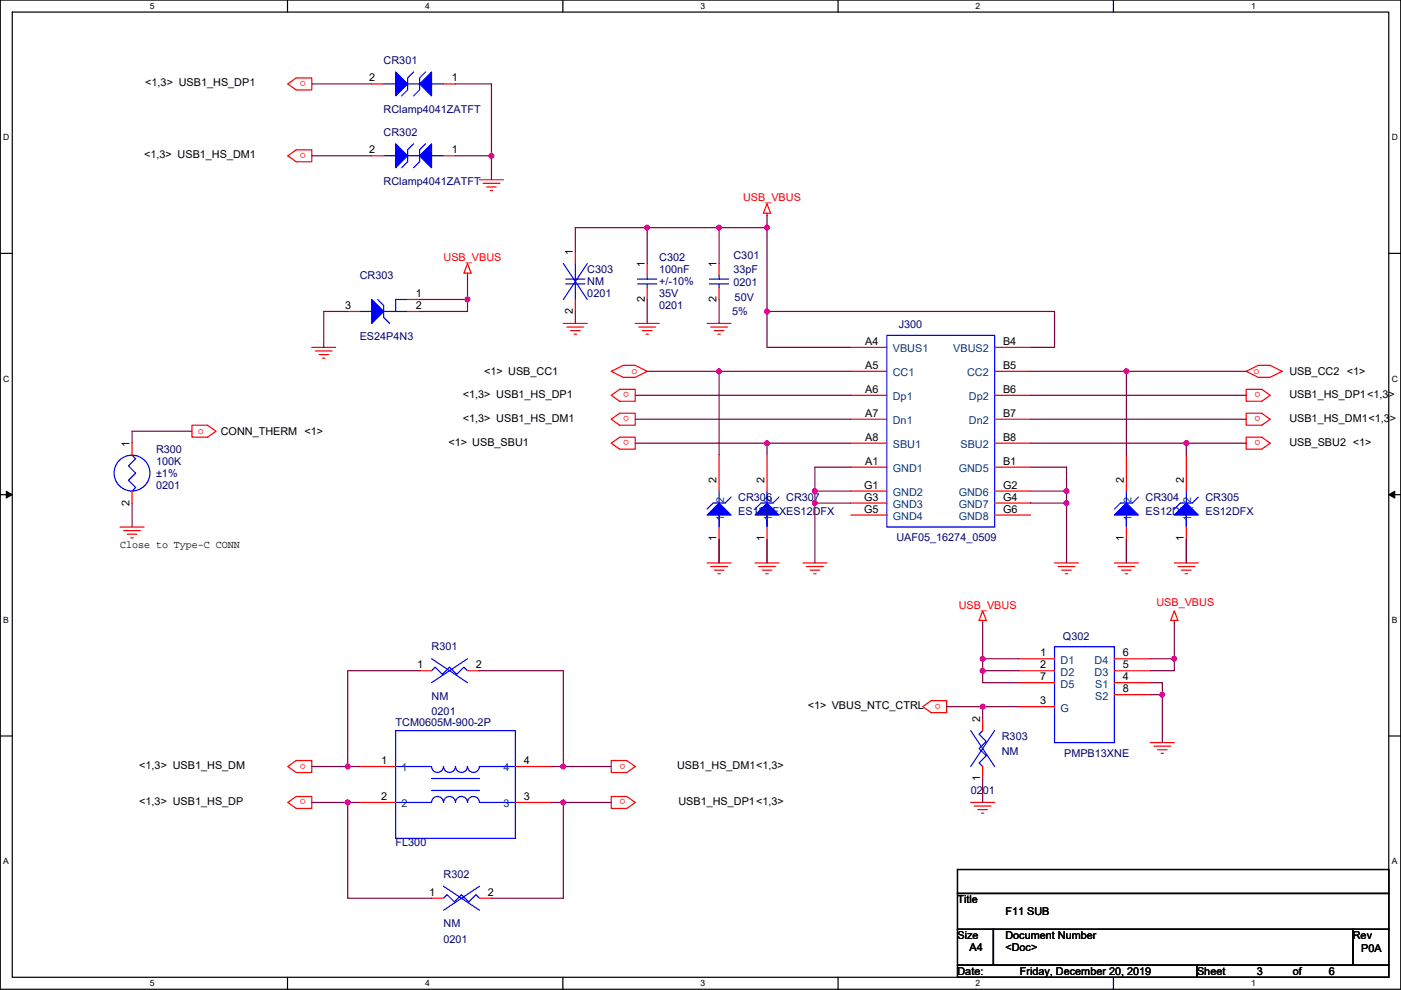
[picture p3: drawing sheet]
<svg xmlns="http://www.w3.org/2000/svg" width="297mm" height="210mm" viewBox="0 0 297 210" stroke-linecap="round" stroke-linejoin="round" font-family="sans-serif">
<path d="M.1 0h296.9v209.8h-296.9zM2.6 2.6h291.8v204.7h-291.8z" fill="none" stroke="#000" stroke-width=".25"/>
<g fill="#fff">
<path d="M31.8 .3h1v2h-1z"/>
<path d="M31.8 207.5h1v2.1h-1z"/>
</g>
<path d="M61 0v2.6M61 207.3v2.5" fill="none" stroke="#000" stroke-width=".25"/>
<g fill="#fff">
<path d="M90.1 .3h1v2h-1z"/>
<path d="M90.1 207.5h1v2.1h-1z"/>
</g>
<path d="M119.3 0v2.6M119.3 207.3v2.5" fill="none" stroke="#000" stroke-width=".25"/>
<g fill="#fff">
<path d="M148.5 .3h1v2h-1z"/>
<path d="M148.5 207.5h1v2.1h-1z"/>
</g>
<path d="M177.7 0v2.6M177.7 207.3v2.5" fill="none" stroke="#000" stroke-width=".25"/>
<g fill="#fff">
<path d="M206.9 .3h1v2h-1z"/>
<path d="M206.9 207.5h1v2.1h-1z"/>
</g>
<path d="M236.1 0v2.6M236.1 207.3v2.5" fill="none" stroke="#000" stroke-width=".25"/>
<g fill="#fff">
<path d="M265.2 .3h1v2h-1z"/>
<path d="M265.2 207.5h1v2.1h-1z"/>
<path d="M.7 28.2h1.3v2h-1.3z"/>
<path d="M295.1 28.2h1.3v2h-1.3z"/>
<path d="M.7 79.3h1.3v2.1h-1.3z"/>
<path d="M295.1 79.3h1.3v2.1h-1.3z"/>
</g>
<path d="M.1 53.7h2.5M294.4 53.7h2.6" fill="none" stroke="#000" stroke-width=".25"/>
<g fill="#fff">
<path d="M.7 130.5h1.2v2h-1.2z"/>
<path d="M295.1 130.5h1.2v2h-1.2z"/>
</g>
<path d="M.1 104.9h2.5M294.4 104.9h2.6" fill="none" stroke="#000" stroke-width=".25"/>
<path d="M1.3 104.2l1.3 .7-1.3 .7zM294.4 104.9l1.3-.7v1.4z" fill="#000" stroke="#000" stroke-width=".21"/>
<g fill="#fff">
<path d="M.7 181.7h1.2v2h-1.2z"/>
<path d="M295.1 181.7h1.2v2h-1.2z"/>
</g>
<path d="M.1 156.1h2.5M294.4 156.1h2.6M203 184.4h91.4v5.1h-91.4zM203 189.5h91.4v7.6h-91.4zM203 197.1h7.6v7.6h-7.6zM210.6 197.1h76.2v7.6h-76.2zM286.8 197.1h7.6v7.6h-7.6zM203 204.7h50.8v2.6h-50.8zM253.8 204.7h40.6v2.6h-40.6z" fill="none" stroke="#000" stroke-width=".25"/>
<g fill="none" stroke="#f00" stroke-width=".25">
<path d="M61 17.8l1.8-1.3h3.3v2.6h-3.3zM78.8 17.8h2.5M94 17.8h2.6M61 33l1.8-1.2h3.3v2.5h-3.3zM78.8 33h2.5M94 33h2.6M101.7 38.1h5M102.4 38.9h3.6M103.2 39.6h2M99.1 55.9l.8 2h-1.5zM99.1 57.9v.5M103.9 40.4h.6"/>
<path d="M122 53.4v2.5M137.2 55.9v2.5M152.5 55.9v2.5M162.6 43.2l.8 2h-1.5zM162.6 45.2v.5M66.1 73.7h5.1M66.9 74.4h3.5M67.6 75.2h2.1M68.4 76h.5M73.7 66.1h2.6M86.4 66.1h2.6M86.4 63.5h2.6"/>
<path d="M119.4 68.6h5.1M120.2 69.4h3.6M121 70.1h2M121.7 70.9h.5M122 63.5v2.6M129.6 78.8l2.5-1.3h2.6l2.5 1.3-2.5 1.2h-2.6zM134.7 68.6h5.1M135.4 69.4h3.6M136.2 70.1h2M137 70.9h.5M137.2 61v2.5M149.9 68.6h5.1"/>
<path d="M150.7 69.4h3.5M151.4 70.1h2.1M152.2 70.9h.5M152.5 61v2.5M180.4 73.7h7.6M180.4 78.8h7.6M210.9 73.7h7.6M210.9 78.8h7.6M264.2 78.8l2.6-1.3h2.5l2.5 1.3-2.5 1.2h-2.5zM28 94v2.5M40.7 90.2h3.3l1.8 1.3-1.8 1.2h-3.3zM129.6 83.8l1.8-1.2h3.3v2.5h-3.3z"/>
<path d="M129.6 88.9l1.8-1.2h3.3v2.5h-3.3zM129.6 94l1.8-1.3h3.3v2.6h-3.3zM152.5 96.5v7.7M162.6 96.5v7.7M180.4 99.1h7.6M180.4 83.8h7.6M180.4 88.9h7.6M180.4 94h7.6M210.9 99.1h7.6M210.9 83.8h7.6M210.9 88.9h7.6M210.9 94h7.6"/>
<path d="M238.8 96.5v7.7M251.5 96.5v7.7M264.2 82.6h3.3l1.8 1.2-1.8 1.3h-3.3zM264.2 87.7h3.3l1.8 1.2-1.8 1.3h-3.3zM264.2 92.7h3.3l1.8 1.3-1.8 1.3h-3.3zM25.5 111.8h5M26.2 112.5h3.6M27 113.3h2M27.7 114.1h.6M28 104.2v2.5M149.9 119.4h5.1M152.5 111.8v7.6"/>
<path d="M160.1 119.4h5.1M162.6 111.8v7.6M170.2 119.4h5.1M180.4 104.2h7.6M180.4 106.7h7.6M180.4 109.2h7.6M210.9 104.2h7.6M210.9 106.7h7.6M210.9 109.2h7.6M223.6 119.4h5.1M236.3 119.4h5.1M238.8 111.8v7.6"/>
<path d="M249 119.4h5.1M251.5 111.8v7.6M150.7 120.2h3.5M151.4 120.9h2.1M152.2 121.7h.5M160.8 120.2h3.6M161.6 120.9h2M162.4 121.7h.5M171 120.2h3.6M171.8 120.9h2M172.5 121.7h.5M208.3 131.6v.5"/>
<path d="M208.3 129.6l.8 2h-1.5zM216 139.7h7.6M224.3 120.2h3.6M225.1 120.9h2M225.9 121.7h.5M236.3 139.7h7.6M237 120.2h3.6M237.8 120.9h2M238.6 121.7h.5M249 129.6l.7 2h-1.5zM249 131.6v.5M249.7 120.2h3.6"/>
<path d="M250.5 120.9h2M251.3 121.7h.5M89 142.3h2.5M99.1 142.3h2.6M195.6 149.9l1.8-1.3h3.3v2.6h-3.3zM208.3 152.4v2.6M216 142.3h7.6M216 149.9h7.6M216 144.8h7.6M236.3 144.8h7.6M236.3 142.3h7.6M236.3 147.3h7.6"/>
<path d="M243.9 157.5h5.1M244.7 158.3h3.5M245.4 159h2.1M246.2 159.8h.5M61 162.6l1.8-1.3h3.3v2.6h-3.3zM61 170.2l1.8-1.3h3.3v2.6h-3.3zM76.3 162.6h7.6M76.3 170.2h7.6M109.3 170.2h7.6M109.3 162.6h7.6M129.6 161.3h3.3l1.8 1.3-1.8 1.3h-3.3zM129.6 168.9h3.3l1.8 1.3-1.8 1.3h-3.3z"/>
<path d="M205.8 170.2h5.1M206.6 171h3.5M207.3 171.7h2.1M208.1 172.5h.5M208.3 162.6v2.5M91.5 190.5h2.5M101.7 190.5h2.5"/>
</g>
<g fill="#00f" stroke="#00f" stroke-width=".25">
<path d="M160.1 109.2l2.5-2.5 2.6 2.5z" fill-rule="evenodd"/>
<path d="M238.8 106.7l2.6 2.5h-5.1z" fill-rule="evenodd"/>
<path d="M91.5 15.3v5l-2.5-2.5z" fill-rule="evenodd"/>
<path d="M83.9 15.3l2.5 2.5-2.5 2.5z" fill-rule="evenodd"/>
<path d="M249 109.2l2.5-2.5 2.6 2.5z" fill-rule="evenodd"/>
<path d="M91.5 30.5v5.1l-2.5-2.6z" fill-rule="evenodd"/>
<path d="M83.9 30.5l2.5 2.5-2.5 2.6z" fill-rule="evenodd"/>
<path d="M78.8 63.5l2.5 2.6-2.5 2.5z" fill-rule="evenodd"/>
<path d="M152.5 106.7l2.5 2.5h-5.1z" fill-rule="evenodd"/>
</g>
<g fill="none" stroke="#00f" stroke-width=".25">
<path d="M81.3 17.8h2.6M86.4 17.8h2.6M87.7 15.3l-1.3 1.2v2.6l-1.2 1.2M90.2 15.3l-1.2 1.2v2.6l-1.3 1.2M91.5 17.8h2.5M81.3 33h2.6M86.4 33h2.6M87.7 30.5l-1.3 1.3v2.5l-1.2 1.3M90.2 30.5l-1.2 1.3v2.5l-1.3 1.3M91.5 33h2.5M119.4 55.9l5.1 7.6M119.9 59.2h4.1"/>
<path d="M122 55.9v3.3M124.5 55.9l-5.1 7.6M135.2 59.2h4.1M137.2 58.4v.8M150.4 59.2h4.1M152.5 58.4v.8M76.3 66.1h2.5M80.1 63.5l1.2 1.3v2.5l1.3 1.3M81.3 66.1h2.6M83.9 66.1h2.5M86.4 63.5h-2.5v2.6M119.9 60.2h4.1"/>
<path d="M122 60.2v3.3M135.2 60.2h4.1M137.2 60.2v.8M150.4 60.2h4.1M152.5 60.2v.8M188 71.1h22.9v40.7h-22.9zM28 96.5l.8 .8-1.6 1.5 1.6 1.6-1.6 1.5 1.6 1.5-.8 .8M152.5 104.2v2.5M152.5 109.2v2.6M155 105.4l-1.3 1.3h-2.5l-1.3 1.3M162.6 104.2v2.5M162.6 109.2v2.6"/>
<path d="M165.2 105.4l-1.3 1.3h-2.5l-1.3 1.3M238.8 104.2v2.5M238.8 109.2v2.6M241.4 105.4l-1.3 1.3h-2.6l-1.2 1.3M251.5 104.2v2.5M251.5 109.2v2.6M254.1 105.4l-1.3 1.3h-2.6l-1.2 1.3M91.5 139.7l7.6 5.1M99.1 139.7l-7.6 5.1M223.6 137.2h12.7v20.3h-12.7zM83.9 155h25.4v22.8h-25.4zM91.5 142.3l.8-.8 1.5 1.5 1.5-1.5 1.5 1.5 1.6-1.5 .7 .8"/>
<path d="M205.8 155l5.1 7.6M208.3 155l-.7 .7 1.5 1.5-1.5 1.6 1.5 1.5-1.5 1.5 .7 .8M210.9 155l-5.1 7.6M83.9 170.2h7.6a1.27 1.27 0 0 1 1.3-1.3 1.27 1.27 0 0 1 1.2 1.3 1.26 1.26 0 0 1 1.3-1.3 1.26 1.26 0 0 1 1.3 1.3 1.27 1.27 0 0 1 1.2-1.3 1.27 1.27 0 0 1 1.3 1.3 1.27 1.27 0 0 1 1.3-1.3 1.27 1.27 0 0 1 1.2 1.3h7.7M83.9 162.6h7.6a1.27 1.27 0 0 0 1.3 1.2 1.27 1.27 0 0 0 1.2-1.2 1.27 1.27 0 0 0 1.3 1.2 1.27 1.27 0 0 0 1.3-1.2 1.27 1.27 0 0 0 1.3 1.2 1.27 1.27 0 0 0 1.2-1.2 1.26 1.26 0 0 0 1.3 1.2 1.26 1.26 0 0 0 1.2-1.2h7.7M91.5 165.1h10.2M91.5 167.7h10.2M94 190.5l.8-.7 1.5 1.5 1.6-1.5 1.5 1.5 1.5-1.5 .8 .7M94 188l7.7 5.1M101.7 188l-7.7 5.1"/>
<circle cx="28" cy="100.3" r="3.8"/>
</g>
<g fill="none" stroke="#800040" stroke-width=".25">
<path d="M66.1 17.8h12.7M96.6 17.8h7.6v15.2M66.1 33h12.7M96.6 33h7.6M104.2 33v5.1M99.1 58.4v5.1M137.2 48.3h15.3M137.2 48.3h-15.2v5.1M137.2 48.3v7.6M152.5 48.3h10.1M152.5 48.3v7.6M162.6 45.7v2.6"/>
<path d="M162.6 48.3v17.8M73.7 66.1h-5.1v7.6M89 63.5h10.1M99.1 63.5v2.6h-10.1M122 66.1v2.5M137.2 78.8h15.3M137.2 63.5v5.1M152.5 78.8h27.9M152.5 78.8v17.7M152.5 63.5v5.1M162.6 66.1h61v7.6h-5.1M162.6 66.1v7.6h17.8"/>
<path d="M218.5 78.8h20.3M238.8 78.8h25.4M238.8 78.8v17.7M40.7 91.5h-12.7v2.5M134.7 83.8h45.7M134.7 88.9h45.7M134.7 94h27.9M162.6 94h17.8M162.6 94v2.5M180.4 99.1h-7.6v5.1M218.5 83.8h45.7M218.5 88.9h45.7"/>
<path d="M218.5 99.1h7.6v5.1M218.5 94h33M251.5 94v2.5M251.5 94h12.7M28 106.7v5.1M152.5 114.3v5.1M162.6 114.3v5.1M172.8 104.2h7.6M172.8 106.7h7.6M172.8 104.2v2.5M172.8 106.7v12.7M218.5 104.2h7.6"/>
<path d="M218.5 106.7h7.6M226.1 106.7v12.7M226.1 104.2v2.5M238.8 114.3v5.1M251.5 114.3v5.1M208.3 139.7v2.6M208.3 132.1v7.6h7.7M249 132.1v7.6h-5.1M249 139.7v2.6h-5.1M89 142.3h-15.3v20.3M101.7 142.3h17.7v20.3M200.7 149.9h7.6"/>
<path d="M208.3 142.3v2.5h7.7M208.3 149.9h7.7M208.3 149.9v2.5M208.3 142.3h7.7M243.9 144.8h2.5v2.5M243.9 147.3h2.5M246.4 147.3v10.2M66.1 162.6h10.2M66.1 170.2h10.2M73.7 170.2v20.3h17.8M116.9 162.6h12.7M116.9 170.2h2.5"/>
<path d="M119.4 170.2v20.3h-15.2M119.4 170.2h10.2M208.3 165.1v5.1"/>
</g>
<g fill="#f0f" stroke="#f0f" stroke-width=".25">
<circle cx="104.2" cy="33" r=".5"/>
<circle cx="99.1" cy="63.5" r=".5"/>
<circle cx="152.4" cy="48.3" r=".5"/>
<circle cx="137.2" cy="48.3" r=".5"/>
<circle cx="162.6" cy="66" r=".5"/>
<circle cx="162.6" cy="48.3" r=".5"/>
<circle cx="152.4" cy="78.7" r=".5"/>
<circle cx="238.8" cy="78.7" r=".5"/>
<circle cx="162.6" cy="94" r=".5"/>
<circle cx="251.5" cy="94" r=".5"/>
<circle cx="172.8" cy="104.1" r=".5"/>
<circle cx="226.1" cy="104.1" r=".5"/>
<circle cx="172.8" cy="106.7" r=".5"/>
<circle cx="226.1" cy="106.7" r=".5"/>
<circle cx="208.3" cy="139.7" r=".5"/>
<circle cx="208.3" cy="142.2" r=".5"/>
<circle cx="249" cy="139.7" r=".5"/>
<circle cx="208.3" cy="149.9" r=".5"/>
<circle cx="246.4" cy="147.3" r=".5"/>
<circle cx="73.7" cy="162.6" r=".5"/>
<circle cx="119.4" cy="162.6" r=".5"/>
<circle cx="73.7" cy="170.2" r=".5"/>
<circle cx="119.4" cy="170.2" r=".5"/>
</g>
<g font-size="2.3" fill="#f00">
<text x="64.8" y="17.2" transform="rotate(180 64.8 17.2)">o</text>
<text x="64.8" y="32.4" transform="rotate(180 64.8 32.4)">o</text>
<text x="157.5" y="42.7">USB_VBUS</text>
<text x="94" y="55.4">USB_VBUS</text>
<text x="133.4" y="83.2" transform="rotate(180 133.4 83.2)">o</text>
<text x="133.9" y="79.3">o</text>
<text x="265.7" y="79.3">o</text>
<text x="267.3" y="83.2" transform="rotate(180 267.3 83.2)">o</text>
<text x="133.4" y="88.3" transform="rotate(180 133.4 88.3)">o</text>
<text x="267.3" y="88.3" transform="rotate(180 267.3 88.3)">o</text>
<text x="42" y="92">o</text>
<text x="133.4" y="93.4" transform="rotate(180 133.4 93.4)">o</text>
<text x="267.3" y="93.4" transform="rotate(180 267.3 93.4)">o</text>
<text x="203.3" y="129.1">USB_VBUS</text>
<text x="245.2" y="128.6">USB_VBUS</text>
<text x="199.5" y="149.2" transform="rotate(180 199.5 149.2)">o</text>
<text x="64.8" y="161.9" transform="rotate(180 64.8 161.9)">o</text>
<text x="132.6" y="161.9" transform="rotate(180 132.6 161.9)">o</text>
<text x="64.8" y="169.6" transform="rotate(180 64.8 169.6)">o</text>
<text x="132.6" y="169.6" transform="rotate(180 132.6 169.6)">o</text>
</g>
<g font-size="2.3">
<text x="78.3" y="17.3">2</text>
<text x="95.8" y="17.3">1</text>
<text x="30.8" y="18.3">&lt;1,3&gt; USB1_HS_DP1</text>
<text x="30.5" y="33.6">&lt;1,3&gt; USB1_HS_DM1</text>
<text x="78.3" y="32.5">2</text>
<text x="95.8" y="32.5">1</text>
<text x="121.5" y="54.1" transform="rotate(-90 121.5 54.1)">1</text>
<text x="136.7" y="56.7" transform="rotate(-90 136.7 56.7)">1</text>
<text x="151.9" y="56.7" transform="rotate(-90 151.9 56.7)">1</text>
<text x="73.2" y="65.5">3</text>
<text x="88.2" y="65.5">2</text>
<text x="88.2" y="63">1</text>
<text x="136.7" y="64.1" transform="rotate(-90 136.7 64.1)">2</text>
<text x="151.9" y="64.1" transform="rotate(-90 151.9 64.1)">2</text>
<text x="121.5" y="66.6" transform="rotate(-90 121.5 66.6)">2</text>
<text x="183.4" y="73.2">A4</text>
<text x="212.7" y="73.2">B4</text>
<text x="102.7" y="79.5">&lt;1&gt; USB_CC1</text>
<text x="183.4" y="78.2">A5</text>
<text x="183.4" y="83.3">A6</text>
<text x="212.7" y="78.2">B5</text>
<text x="212.7" y="83.3">B6</text>
<text x="273.4" y="79.5">USB_CC2 &lt;1&gt;</text>
<text x="98.1" y="84.4">&lt;1,3&gt; USB1_HS_DP1</text>
<text x="98.1" y="89.5">&lt;1,3&gt; USB1_HS_DM1</text>
<text x="183.4" y="88.4">A7</text>
<text x="212.7" y="88.4">B7</text>
<text x="273.4" y="84.4">USB1_HS_DP1&lt;1,3&gt;</text>
<text x="273.4" y="89.5">USB1_HS_DM1&lt;1,3&gt;</text>
<text x="27.5" y="94.8" transform="rotate(-90 27.5 94.8)">1</text>
<text x="46.8" y="92.2">CONN_THERM &lt;1&gt;</text>
<text x="95.1" y="94.5">&lt;1&gt; USB_SBU1</text>
<text x="183.4" y="93.5">A8</text>
<text x="212.7" y="93.5">B8</text>
<text x="273.4" y="94.5">USB_SBU2 &lt;1&gt;</text>
<text x="183.4" y="98.6">A1</text>
<text x="212.7" y="98.6">B1</text>
<text x="27.5" y="107.2" transform="rotate(-90 27.5 107.2)">2</text>
<text x="151.9" y="102.4" transform="rotate(-90 151.9 102.4)">2</text>
<text x="162.1" y="102.4" transform="rotate(-90 162.1 102.4)">2</text>
<text x="183.2" y="103.6">G1</text>
<text x="183.2" y="106.2">G3</text>
<text x="212.7" y="103.6">G2</text>
<text x="212.7" y="106.2">G4</text>
<text x="238.3" y="102.4" transform="rotate(-90 238.3 102.4)">2</text>
<text x="251" y="102.4" transform="rotate(-90 251 102.4)">2</text>
<text x="183.2" y="108.7">G5</text>
<text x="212.7" y="108.7">G6</text>
<text x="25.5" y="116.1">Close to Type-C CONN</text>
<text x="151.9" y="114.9" transform="rotate(-90 151.9 114.9)">1</text>
<text x="162.1" y="114.9" transform="rotate(-90 162.1 114.9)">1</text>
<text x="238.3" y="114.9" transform="rotate(-90 238.3 114.9)">1</text>
<text x="251" y="114.9" transform="rotate(-90 251 114.9)">1</text>
<text x="88.5" y="141.7">1</text>
<text x="100.9" y="141.7">2</text>
<text x="220.5" y="139.2">1</text>
<text x="220.5" y="141.7">2</text>
<text x="238.1" y="141.7">5</text>
<text x="238.1" y="139.2">6</text>
<text x="220.5" y="149.4">3</text>
<text x="220.5" y="144.3">7</text>
<text x="238.1" y="144.3">4</text>
<text x="238.1" y="146.8">8</text>
<text x="171.3" y="150.4">&lt;1&gt; VBUS_NTC_CTRL</text>
<text x="207.8" y="153.2" transform="rotate(-90 207.8 153.2)">2</text>
<text x="29.5" y="163.1">&lt;1,3&gt; USB1_HS_DM</text>
<text x="80.8" y="162.1">1</text>
<text x="111.1" y="162.1">4</text>
<text x="143.6" y="163.1">USB1_HS_DM1&lt;1,3&gt;</text>
<text x="207.8" y="165.7" transform="rotate(-90 207.8 165.7)">1</text>
<text x="29.5" y="170.7">&lt;1,3&gt; USB1_HS_DP</text>
<text x="80.8" y="169.7">2</text>
<text x="111.1" y="169.7">3</text>
<text x="143.8" y="170.7">USB1_HS_DP1&lt;1,3&gt;</text>
<text x="91" y="190">1</text>
<text x="103.4" y="190">2</text>
<text x="203" y="191.6">Title</text>
<text x="213.2" y="194.1">F11 SUB</text>
<text x="203" y="199.2">Size</text>
<text x="205.5" y="201.7">A4</text>
<text x="213.2" y="199.2">Document Number</text>
<text x="213.2" y="201.7">&lt;Doc&gt;</text>
<text x="286.8" y="199.2">Rev</text>
<text x="288.6" y="202">P0A</text>
<text x="203" y="206.8">Date:</text>
<text x="216.2" y="206.8">Friday, December 20, 2019</text>
<text x="253.8" y="206.8">Sheet</text>
<text x="266.5" y="206.8">3</text>
<text x="274.1" y="206.8">of</text>
<text x="281.7" y="206.8">6</text>
</g>
<g font-size="2.3" fill="#000080">
<text x="81.3" y="13.5">CR301</text>
<text x="81.3" y="23.9">RClamp4041ZATFT</text>
<text x="81.3" y="28.7">CR302</text>
<text x="81.3" y="39.2">RClamp4041ZATFT</text>
<text x="76.3" y="59.2">CR303</text>
<text x="124.5" y="58">C303</text>
<text x="139.8" y="55.4">C302</text>
<text x="139.8" y="58">100nF</text>
<text x="155.5" y="54.9">C301</text>
<text x="155.5" y="58">33pF</text>
<text x="124.5" y="60.5">NM</text>
<text x="124.5" y="63">0201</text>
<text x="139.8" y="65.6">0201</text>
<text x="139.8" y="63">35V</text>
<text x="139.8" y="60.5">+/-10%</text>
<text x="155.5" y="60.7">0201</text>
<text x="155.8" y="63.8">50V</text>
<text x="155.3" y="66.8">5%</text>
<text x="190.6" y="69.6">J300</text>
<text x="76.3" y="72.2">ES24P4N3</text>
<text x="33.1" y="96.1">R300</text>
<text x="33.1" y="98.6">100K</text>
<text x="33.1" y="101.1">±1%</text>
<text x="33.1" y="103.7">0201</text>
<text x="156.5" y="106.2">CR306</text>
<text x="166.7" y="106.2">CR307</text>
<text x="242.9" y="106.2">CR304</text>
<text x="255.6" y="106.2">CR305</text>
<text x="156.5" y="109.3">ES12DFXES12DFX</text>
<text x="242.9" y="109.3">ES12DFX</text>
<text x="255.6" y="109.3">ES12DFX</text>
<text x="190.1" y="114.9">UAF05_16274_0509</text>
<text x="91.5" y="138">R301</text>
<text x="225.4" y="135.7">Q302</text>
<text x="91.5" y="148.4">NM</text>
<text x="83.9" y="154">TCM0605M-900-2P</text>
<text x="91.5" y="151.7">0201</text>
<text x="212.4" y="157">R303</text>
<text x="212.4" y="160.1">NM</text>
<text x="225.6" y="160.6">PMPB13XNE</text>
<text x="205.8" y="168.4">0201</text>
<text x="83.9" y="179.4">FL300</text>
<text x="94" y="186.2">R302</text>
<text x="94" y="196.6">NM</text>
<text x="94" y="199.9">0201</text>
</g>
<g font-size="2.3" fill="#004080">
<text x="189.3" y="74.7">VBUS1</text>
<text x="202.1" y="74.7">VBUS2</text>
<text x="189.3" y="79.8">CC1</text>
<text x="205" y="79.8">CC2</text>
<text x="189.3" y="84.9">Dp1</text>
<text x="189.3" y="90">Dn1</text>
<text x="205.4" y="84.9">Dp2</text>
<text x="205.4" y="90">Dn2</text>
<text x="189.3" y="95">SBU1</text>
<text x="203.6" y="95">SBU2</text>
<text x="189.3" y="100.1">GND1</text>
<text x="203.3" y="100.1">GND5</text>
<text x="153.5" y="106.7" transform="rotate(-90 153.5 106.7)">2</text>
<text x="163.7" y="106.7" transform="rotate(-90 163.7 106.7)">2</text>
<text x="189.3" y="105.2">GND2</text>
<text x="189.3" y="107.7">GND3</text>
<text x="203.3" y="105.2">GND6</text>
<text x="203.3" y="107.7">GND7</text>
<text x="239.9" y="106.7" transform="rotate(-90 239.9 106.7)">2</text>
<text x="252.6" y="106.7" transform="rotate(-90 252.6 106.7)">2</text>
<text x="153.5" y="110.5" transform="rotate(-90 153.5 110.5)">1</text>
<text x="163.7" y="110.5" transform="rotate(-90 163.7 110.5)">1</text>
<text x="189.3" y="110.3">GND4</text>
<text x="203.3" y="110.3">GND8</text>
<text x="239.9" y="110.5" transform="rotate(-90 239.9 110.5)">1</text>
<text x="252.6" y="110.5" transform="rotate(-90 252.6 110.5)">1</text>
<text x="224.9" y="140.8">D1</text>
<text x="224.9" y="143.3">D2</text>
<text x="232.1" y="143.3">D3</text>
<text x="232.1" y="140.8">D4</text>
<text x="224.9" y="145.8">D5</text>
<text x="232.2" y="145.8">S1</text>
<text x="232.2" y="148.4">S2</text>
<text x="224.9" y="150.9">G</text>
<text x="85.2" y="163.6">1</text>
<text x="106.7" y="163.6">4</text>
<text x="85.2" y="171.2">2</text>
<text x="106.7" y="171.2">3</text>
</g>
<g font-size="1.8">
<text x="31.8" y="1.9">5</text>
<text x="90.1" y="1.9">4</text>
<text x="148.5" y="1.9">3</text>
<text x="206.9" y="1.9">2</text>
<text x="265.2" y="1.9">1</text>
<text x=".7" y="29.8">D</text>
<text x="295.1" y="29.8">D</text>
<text x=".7" y="81">C</text>
<text x="295.1" y="81">C</text>
<text x=".7" y="132.1">B</text>
<text x="295.1" y="132.1">B</text>
<text x=".7" y="183.3">A</text>
<text x="295.1" y="183.3">A</text>
<text x="31.8" y="209.2">5</text>
<text x="90.1" y="209.2">4</text>
<text x="148.5" y="209.2">3</text>
<text x="206.9" y="209.2">2</text>
<text x="265.2" y="209.2">1</text>
</g>
</svg>
